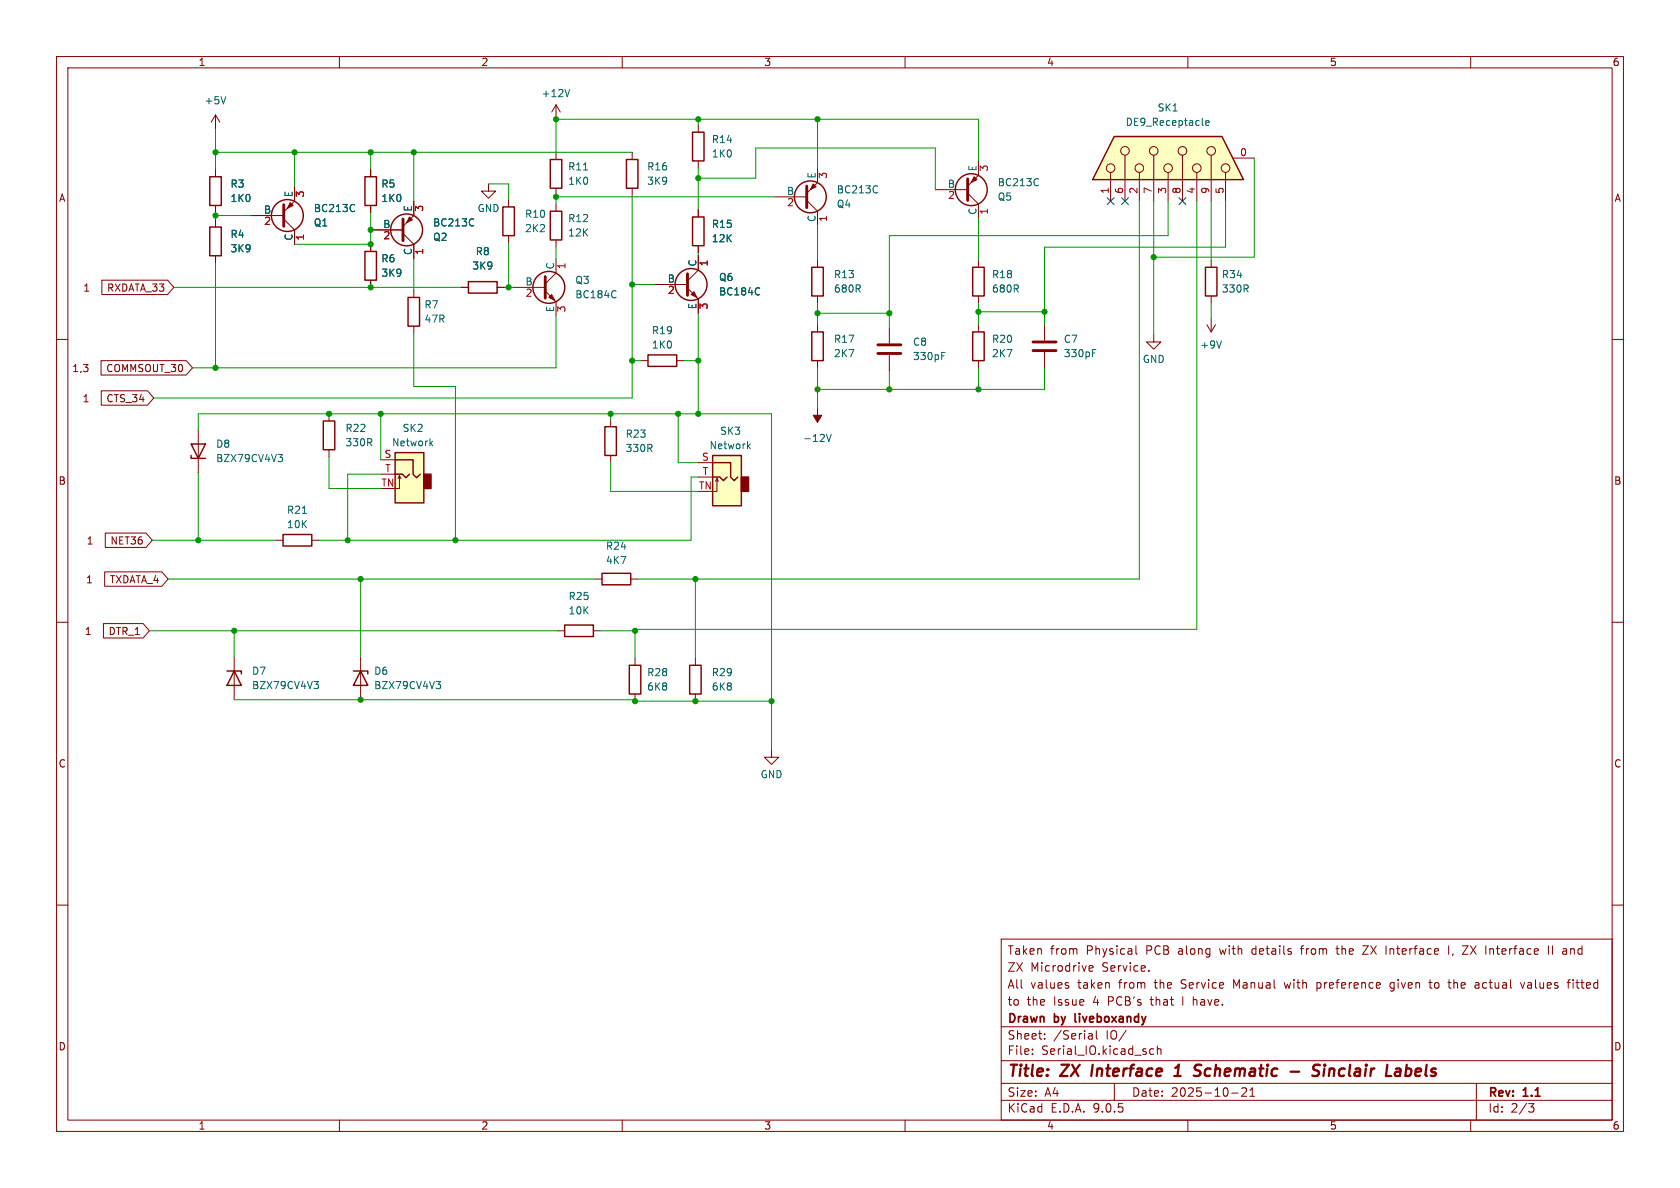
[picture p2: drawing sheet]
<svg xmlns="http://www.w3.org/2000/svg" width="297mm" height="210mm" viewBox="0 0 297 210" stroke-linecap="round" stroke-linejoin="round" font-family="sans-serif">
<g fill="none" stroke="#840000" stroke-width=".18">
<path d="M10 10h277v190h-277zM12 12h273v186h-273zM60 10v2M110 10v2M160 10v2M210 10v2M260 10v2M98.3 36.1v1.2M123.4 37.1v1.3M165.4 33.5h5.7M171.1 34.2l1.9 1.9v2.5M173 28.4v2.6l-1.9 1.9"/>
<path d="M90.7 50.8h5.7M96.4 51.4l1.9 1.9v2.6M98.3 42.4v1.3M98.3 45.7v2.6l-1.9 1.9M115.8 50.3h5.7M121.5 50.9l1.9 1.9v2.6M123.4 43.4v1.3M123.4 45.2v2.6l-1.9 1.9M144.5 46v1.2M144.5 52.3v1.3M144.5 57.4v1.3M173 57.4v1.3"/>
<path d="M184.7 57.4v2.8M10 60h2M144.5 63.8v1.2M173 63.8v1.2M184.7 62.2v2.8M285 60h2M10 110h2M63.8 116.1v7.6M285 110h2M10 160h2M177 166h108v32h-108zM188.7 174.2l.3 .2-.3 .3"/>
<path d="M188.7 173.7l.2 .1M192.5 171.2l.7-.1v-.3l-.5-.1-.2 .2 .1 .7h.6M200.8 167.2v1.3l.2 .2M203.1 171.6v.1M227 173.7l.3 1M229.9 167.7h.6M232.8 173.7v1.5M232.8 174.6l.4 .1M233.2 173.7l-.4 .1M236.2 167.7h.5M236.4 167.2v1.3l.2 .2M240.9 167.2h1l-1 1.5h1"/>
<path d="M245.8 175.1l.4 .1M246.3 173.7l-.4 .1-.2 .2 .1 .6 .5 .1M252.6 173.7h.6M252.8 173.2v1.3l.4 .2M256 173.7h.5M256.1 167.2v1.5M256.2 174.6l.3 .1M256.9 168.6l-.2 .3M258.5 167.2h1l-1 1.5h1M261 173.7h.2l.3 .2v.8M261.5 174.6l-.5 .1M261.5 174.1h-.5"/>
<path d="M263.8 167.7l-.3 .1M268.8 173.7l.4 1 .3-1M273.7 167.2v1.5M274.5 167.2v1.5M277 173.7h.6M277.6 173.2l-.4 .2v1.3M278.1 173.2v.1M278.1 173.7v1M285 160h2M60 198v2M110 198v2M160 198v2"/>
<path d="M177 194.5h108M177 191.5h108M177 187.5h108M177 181.5h108M182.5 186.3v.1M182.5 185.5v.1M184.7 183.6v.1M184.7 182.8v.1M192.6 182.7h.3l.2 .2v.8M193.1 183.6l-.5 .1M193.1 183.1h-.5M193.8 182.2v1.3l.2 .2"/>
<path d="M197 191.5v3M203.2 186.1l.3 .3 .5-.1M204 185.5l-.5-.1-.3 .3M204.6 185.5l.2-.1 .4 .1v.9M204.6 184.9v1.5M210 198v2M217.7 193.2h1.2M219.5 192.4l.6-.1 .2 .1 .1 .3-.9 1.1h.9M221 193.8h.8M221 192.7l.4-.4v1.5M260 198v2M261 191.5v6.5"/>
<path d="M270.2 195.1h1l-.5 .6 .4 .1 .1 .5-.3 .3h-.4"/>
</g>
<g fill="none" stroke="#840000" stroke-width=".4">
<path d="M193.2 188.2l-.3 2M207.6 190.2h1.1M207.8 188.8l.6-.6-.2 2M211.5 189.2l.4 .1a.49 .49 0 0 1 .3 .5 .49 .49 0 0 1-.4 .4M211.6 188.2l.8 .1M228.2 189.4h1.5M233.3 188.3a.85 .85 0 0 0-1 .1l-.2 .4 .1 .2M234.1 188.9l-.1 1.3M234.2 188.2v.2M234.2 188.2l-.1 .1 .1 .1M234.2 188.2l.1 .1-.1 .1M235.1 188.9l-.2 1.3"/>
<path d="M235.7 188.9l-.6 .2M247.4 188.9l.2 .3-.1 1M247.5 190.1l-.2 .1M247.6 189.4h-.2M248.5 190.1l.1 .1 .6-.1M248.7 188.2l-.3 2M249.2 188.9l-.6 .1"/>
</g>
<path d="M190.1 179.2v1.4" fill="none" stroke="#840000" stroke-width=".3"/>
<g fill="none" stroke="#840000" stroke-width=".25">
<path d="M97.3 37.3h2v5.1h-2zM122.4 38.4h2.1v5h-2.1zM143.5 58.7h2v5.1h-2zM143.5 47.2h2v5.1h-2zM172 58.7h2v5.1h-2zM62.5 118.6h2.5v.5M63.8 118.6l1.2 2.6h-2.5z"/>
<circle cx="171.7" cy="33.5" r="2.82"/>
<circle cx="97" cy="50.8" r="2.82"/>
<circle cx="122.2" cy="50.3" r="2.82"/>
</g>
<path d="M171.1 31.6v3.8M96.4 48.9v3.8M121.5 48.4v3.8M182.6 60.5h4.1M182.6 62h4.1" fill="none" stroke="#840000" stroke-width=".51"/>
<g fill="#840000" stroke="#840000" stroke-width=".18">
<path d="M97 52.6l.5-.5 .5 1z"/>
<path d="M144.5 72.1v1.3h.8l-.8 1.3-.7-1.3h.7z"/>
<path d="M122.7 51.6l.5 1-1-.5z"/>
<path d="M172.2 31.2l.5 .6-1 .5z"/>
</g>
<path d="M183.3 31.6l.3 .1M183.6 32.7l-.3 .1M108.7 51.4l.2 .1M108.9 52.5l-.2 .1M134.1 50.9l.2 .1M134.3 52l-.2 .1M146.1 76.8l.4 1.2 .4-1.2M193.2 62.4h.4M193.2 61.8h.6M77.1 120.5h.8l-.4 .5 .3 .1 .1 .4-.3 .2h-.3" fill="none" stroke="#006464" stroke-width=".18"/>
<path d="M197 24.1h19l3.8 7.7h-26.6z" fill="#ffffc2"/>
<g fill="none" stroke="#840000" stroke-width=".25">
<path d="M64.5 31.2h2v5.1h-2zM97.3 28.2h2v5.1h-2zM110.7 28.2h2.1v5.1h-2.1zM122.4 23.4h2.1v5h-2.1zM197 24.1h19l3.8 7.7h-26.6zM172 47.2h2v5.1h-2zM213.1 47.2h2v5.1h-2zM114.6 62.7h5v2.1h-5zM40.1 118.6h2.6v.5M41.4 118.6l1.3 2.6h-2.6z"/>
<circle cx="143.3" cy="34.8" r="2.82"/>
</g>
<g fill="none" stroke="#840000" stroke-width=".18">
<path d="M98.3 18.5v2.6M98.3 18.5l-.8 1.3M98.3 18.5l.8 1.3M38.1 20.3l-.8 1.3M38.1 20.3l.8 1.3M38.1 20.3v2.6M65.5 30v1.2M65.5 36.3v1.3M98.3 26.9v1.3M98.3 33.3v1.2M111.8 26.9v1.3M111.8 33.3v1.2"/>
<path d="M123.4 22.1v1.3M123.4 28.4v1.3M136.9 34.8h5.7M142.6 35.4l1.9 1.9v2.6M144.5 29.7v2.6l-1.9 1.9M196.3 30.5v5.1M198.9 27.4v8.2M201.4 30.5v5.1M204 27.4v8.2M206.5 30.5v5.1M209 27.4v8.2M211.6 30.5v5.1"/>
<path d="M214.1 27.4v8.2M216.7 30.5v5.1M217.9 27.9h3.8M157.2 57.9v2.8M173 46v1.2M173 52.3v1.3M204 59.2v1.3h1.2l-1.2 1.2-1.3-1.2h1.3M213.4 57.4l.7 1.3M214.1 46v1.2M214.1 52.3v1.3M214.1 56.1v2.6M214.9 57.4l-.8 1.3"/>
<path d="M113.3 63.8h1.3M119.6 63.8h1.3M157.2 62.7v2.8M41.4 116.1v7.6"/>
<circle cx="196.3" cy="29.7" r=".76"/>
<circle cx="198.9" cy="26.7" r=".76"/>
<circle cx="201.4" cy="29.7" r=".76"/>
<circle cx="204" cy="26.7" r=".76"/>
<circle cx="206.5" cy="29.7" r=".76"/>
<circle cx="209" cy="26.7" r=".76"/>
<circle cx="211.6" cy="29.7" r=".76"/>
<circle cx="214.1" cy="26.7" r=".76"/>
<circle cx="216.7" cy="29.7" r=".76"/>
</g>
<path d="M39.9 17.1l-.4 1.3M100.7 15.8l-.4 1.3M103.2 30h.7M154.9 32.8l.2 .2M155.1 34l-.2 .1M212.6 22.1l.1 .1M213.2 21.7l.6-.1-.1-.2-.4-.1-.1 .2v.6h.5M166.5 62.9h.4M166.5 62.3h.6M215.9 60.3l-.4 1.2M55.5 120.5h.8l-.4 .5 .3 .1 .1 .4-.2 .2h-.4" fill="none" stroke="#006464" stroke-width=".18"/>
<path d="M142.6 32.9v3.8M155.2 61h4.1M155.2 62.5h4.1" fill="none" stroke="#840000" stroke-width=".51"/>
<path d="M143.8 32.5l.5 .5-1 .5z" fill="#840000" stroke="#840000" stroke-width=".18"/>
<path d="M69.8 80h5.1v8.9h-5.1z" fill="#ffffc2"/>
<path d="M74.9 83.8h1.3v2.6h-1.3z" fill="#840000" stroke="#840000" stroke-width=".25"/>
<g fill="none" stroke="#840000" stroke-width=".25">
<path d="M33.8 78.5h2.5l-1.2 2.5zM57.1 74.4h2.1v5.1h-2.1zM33.8 80.5v.5h2.5M50 94.5h5.1v2h-5.1zM69.8 80h5.1v8.9h-5.1zM69.8 83.8h1.3l.7 .7 .6-.7M69.8 81.3h3.2v2.5l.7 .7 .6-.7M99.8 110.5h5.1v2h-5.1zM106.4 101.3h5.1v2.1h-5.1zM111.3 117.6h2v5.1h-2z"/>
<circle cx="71.9" cy="40.6" r="2.82"/>
</g>
<g fill="none" stroke="#840000" stroke-width=".18">
<path d="M73.2 35.6v2.5l-2 1.9M65.5 40.6h5.7M71.2 41.3l2 1.9v2.5M35.1 75.9v7.7M58.2 73.2v1.2M58.2 79.5v1.3M48.8 95.5h1.2M55.1 95.5h1.3M67.3 81.3h2.5M67.3 83.8h2.5M70.6 84.1l-.2 .5M70.9 84.6l-.3-.5v2.3h-.8"/>
<path d="M98.6 111.5h1.2M104.9 111.5h1.3M105.2 102.4h1.2M111.5 102.4h1.3M112.3 116.3v1.3M112.3 122.7v1.3M136.4 132.6v1.3h1.3l-1.3 1.2-1.3-1.2h1.3"/>
</g>
<path d="M83.5 38.7l.3 .1M83.8 39.8l-.3 .1M76.1 78.3l.4 .5M76.5 78l-.5 .4M49.2 80.3h.7l-.4 .5 .4 .1v.5l-.2 .2h-.4M53.5 90.7h.7" fill="none" stroke="#006464" stroke-width=".18"/>
<path d="M71.2 38.7v3.8" fill="none" stroke="#840000" stroke-width=".51"/>
<path d="M72.4 38.4l.5 .5-1 .5z" fill="#840000" stroke="#840000" stroke-width=".18"/>
<path d="M126 80.5h5.1v8.9h-5.1z" fill="#ffffc2"/>
<path d="M131.1 84.3h1.2v2.6h-1.2z" fill="#840000" stroke="#840000" stroke-width=".25"/>
<g fill="none" stroke="#840000" stroke-width=".25">
<path d="M37.1 31.2h2v5.1h-2zM88.9 36.6h2v5.1h-2zM37.1 40.1h2v5.1h-2zM64.5 44.5h2v5h-2zM72.1 52.6h2.1v5.1h-2.1zM82.8 49.8h5.1v2h-5.1zM106.9 75.4h2.1v5.1h-2.1zM126 80.5h5.1v8.9h-5.1zM126 84.3h1.3l.6 .7 .6-.7M126 81.8h3.2v2.5l.6 .7 .6-.7M121.9 117.6h2.1v5.1h-2.1z"/>
<circle cx="50.8" cy="38.1" r="2.82"/>
</g>
<g fill="none" stroke="#840000" stroke-width=".18">
<path d="M38.1 30v1.2M38.1 36.3v1.3M38.1 38.9v1.2M44.4 38.1h5.8M50.2 38.7l1.9 1.9v2.6M52.1 33v2.6l-1.9 1.9M65.5 30v1.2M65.5 36.3v1.3M73.2 35.6v2.5M86.4 32.5v1.3h1.2l-1.2 1.3-1.3-1.3h1.3M89.9 35.3v1.3M123.4 37.1v1.3"/>
<path d="M18 49.5h11.6l1.1 1.3-1.1 1.3h-11.6zM38.1 45.2v1.3M65.5 43.2v1.3M65.5 49.5v1.3M65.5 40.6h5.7M73.2 43.2v2.5M73.2 51.3v1.3M73.2 57.7v1.2M81.5 50.8h1.3M87.9 50.8h1.3M89.9 41.7v1.2M115.8 50.3h5.7"/>
<path d="M123.4 43.4v1.3M123.4 45.2v2.6M123.4 52.8v2.6M17.9 63.8h15l1.1 1.2-1.1 1.3h-15zM17.9 69.1h8.2l1.1 1.3-1.1 1.2h-8.2zM107.9 74.2v1.2M18.6 94.2h7.2l1.1 1.3-1.1 1.3h-7.2zM107.9 80.5v1.3M123.4 81.8h2.6M123.4 84.3h2.6M126.7 84.6l-.2 .5M127 85.1l-.3-.5v2.3h-.7"/>
<path d="M18.3 110.2h7l1.1 1.3-1.1 1.3h-7zM18.5 101.1h10.1l1.1 1.3-1.1 1.2h-10.1zM122.9 116.3v1.3M122.9 122.7v1.3"/>
</g>
<path d="M62.4 36.1l.3 .2M62.7 37.3l-.3 .1M83.5 38.7l.3 .1M83.8 39.8l-.3 .1M134.1 50.9l.2 .1M134.3 52l-.2 .1M132.3 78.8l.3 .5M132.6 78.5l-.4 .5" fill="none" stroke="#006464" stroke-width=".18"/>
<path d="M50.2 36.2v3.8" fill="none" stroke="#840000" stroke-width=".51"/>
<path d="M51.3 35.8l.5 .5-1 .5z" fill="#840000" stroke="#840000" stroke-width=".18"/>
<g fill="none" stroke="#009600" stroke-width=".18">
<path d="M38.1 26.9h73.7M38.1 22.9v7.1M38.1 37.6v1.3M38.1 38.1h6.3M52.1 26.9v6.1M65.5 26.9v3.1M65.5 37.6v5.6h-13.4M73.2 26.9v8.7M86.4 32.5h3.5v2.8M98.3 26.9v-5.8h74.7v7.3M98.3 34.5v1.6M98.3 34.8h38.6"/>
<path d="M111.8 34.5v35.9h-84.6M123.4 21.1v1M123.4 29.7v7.4M123.4 31.5h10.2v-5.3h31.8v7.3M144.5 21.1v8.6M144.5 39.9v6.1M173 38.6v7.4M201.4 35.6v66.8h-88.6M204 35.6v23.6M206.5 35.6v6.1h-49.3v16.2M211.6 35.6v75.7h-99.3v5M214.1 35.6v10.4"/>
<path d="M216.7 35.6v8.1h-32v13.7M221.7 27.9v17.6h-17.7M30.7 50.8h50.8M38.1 46.5v18.5M73.2 58.9v9.4h7.3v27.2M73.2 45.7v5.6M89.2 50.8h1.5M89.9 42.9v7.9M98.3 43.7v2M98.3 55.9v9.1h-64.3M111.8 50.3h4M123.4 44.7v.5"/>
<path d="M123.4 55.4v17.8M144.5 55.4h12.7M144.5 53.6v3.8M173 53.6v3.8M173 55.1h11.7M214.1 53.6v2.5M35.1 75.9v-2.7h101.3v59.4M67.3 73.2v8.1M107.9 73.2v1M111.8 63.8h1.5M119.9 73.2v8.6h3.5M120.9 63.8h2.5"/>
<path d="M144.5 65v7.1M157.2 65.5v3.3M173 65v3.8M184.7 65v3.8h-40.2M26.9 95.5h21.9M35.1 83.6v11.9M58.2 80.8v5.6h9.1M67.3 83.8h-5.8v11.7M107.9 81.8v5.1h15.5M123.4 84.3h-1.2v11.2h-65.8M26.4 111.5h72.2M29.7 102.4h75.5"/>
<path d="M41.4 111.5v4.6M63.8 102.4v13.7M106.2 111.5h6.1M122.9 102.4v13.9M41.4 123.7h70.9v.3h24.1"/>
</g>
<path d="M195.7 35l1.3 1.2M197 35l-1.3 1.2M198.3 35l1.2 1.2M199.5 35l-1.2 1.2M208.4 35l1.3 1.2M209.7 35l-1.3 1.2" fill="none" stroke="#000084" stroke-width=".18"/>
<g fill="#009600" stroke="#009600" stroke-width=".18">
<circle cx="173" cy="68.8" r=".46"/>
<circle cx="204" cy="45.5" r=".46"/>
<circle cx="173" cy="55.1" r=".46"/>
<circle cx="184.7" cy="55.1" r=".46"/>
<circle cx="61.5" cy="95.5" r=".46"/>
<circle cx="63.8" cy="123.7" r=".46"/>
<circle cx="63.8" cy="102.4" r=".46"/>
<circle cx="35.1" cy="95.5" r=".46"/>
<circle cx="58.2" cy="73.2" r=".46"/>
<circle cx="41.4" cy="111.5" r=".46"/>
<circle cx="98.3" cy="34.8" r=".46"/>
<circle cx="89.9" cy="50.8" r=".46"/>
<circle cx="98.3" cy="21.1" r=".46"/>
<circle cx="111.8" cy="50.3" r=".46"/>
<circle cx="123.4" cy="21.1" r=".46"/>
<circle cx="123.4" cy="31.5" r=".46"/>
<circle cx="123.4" cy="63.8" r=".46"/>
<circle cx="111.8" cy="63.8" r=".46"/>
<circle cx="157.2" cy="68.8" r=".46"/>
<circle cx="157.2" cy="55.4" r=".46"/>
<circle cx="119.9" cy="73.2" r=".46"/>
<circle cx="107.9" cy="73.2" r=".46"/>
<circle cx="123.4" cy="73.2" r=".46"/>
<circle cx="144.5" cy="55.4" r=".46"/>
<circle cx="144.5" cy="21.1" r=".46"/>
<circle cx="144.5" cy="68.8" r=".46"/>
<circle cx="65.5" cy="50.8" r=".46"/>
<circle cx="38.1" cy="38.1" r=".46"/>
<circle cx="38.1" cy="65" r=".46"/>
<circle cx="67.3" cy="73.2" r=".46"/>
<circle cx="80.5" cy="95.5" r=".46"/>
<circle cx="112.3" cy="111.5" r=".46"/>
<circle cx="122.9" cy="102.4" r=".46"/>
<circle cx="136.4" cy="124" r=".46"/>
<circle cx="122.9" cy="124" r=".46"/>
<circle cx="112.3" cy="124" r=".46"/>
<circle cx="65.5" cy="43.2" r=".46"/>
<circle cx="65.5" cy="26.9" r=".46"/>
<circle cx="73.2" cy="26.9" r=".46"/>
<circle cx="38.1" cy="26.9" r=".46"/>
<circle cx="52.1" cy="26.9" r=".46"/>
<circle cx="65.5" cy="40.6" r=".46"/>
</g>
<g font-size="2.8" fill="#840000">
<text x="178" y="190.9">Title:</text>
<text x="187.7" y="190.9">ZX</text>
<text x="193.8" y="190.9">Interface</text>
<text x="209.4" y="190.9">1</text>
<text x="213.6" y="190.9">Schematic</text>
<text x="231.3" y="190.9">-</text>
<text x="236.1" y="190.9">Sinclair</text>
<text x="249.9" y="190.9">Labels</text>
</g>
<g font-size="2.1" fill="#840000">
<text x="178" y="172">ZX</text>
<text x="178" y="169">Taken</text>
<text x="182.2" y="172">Microdrive</text>
<text x="185.7" y="169">from</text>
<text x="192.1" y="169">Physical</text>
<text x="194.9" y="172">Service.</text>
<text x="202.8" y="169">PCB</text>
<text x="208.6" y="169">along</text>
<text x="216.1" y="169">with</text>
<text x="221.9" y="169">details</text>
<text x="230.7" y="169">from</text>
<text x="237.2" y="169">the</text>
<text x="242" y="169">ZX</text>
<text x="246.1" y="169">Interface</text>
<text x="260.1" y="169">ZX</text>
<text x="264.3" y="169">Interface</text>
<text x="275.5" y="169">II</text>
<text x="278.2" y="169">and</text>
<text x="178" y="178">to</text>
<text x="178" y="175">All</text>
<text x="181.5" y="178">the</text>
<text x="182.2" y="175">values</text>
<text x="186.3" y="178">Issue</text>
<text x="190.6" y="175">taken</text>
<text x="193.4" y="178">4</text>
<text x="196.1" y="178">PCB's</text>
<text x="198" y="175">from</text>
<text x="203.9" y="178">that</text>
<text x="204.4" y="175">the</text>
<text x="209.2" y="175">Service</text>
<text x="209.6" y="178">I have.</text>
<text x="218.6" y="175">Manual</text>
<text x="227.8" y="175">with</text>
<text x="233.6" y="175">preference</text>
<text x="246.8" y="175">given</text>
<text x="253.9" y="175">to</text>
<text x="257.4" y="175">the</text>
<text x="262.2" y="175">actual</text>
<text x="270.5" y="175">values</text>
<text x="279" y="175">fitted</text>
<text x="178" y="184">Sheet:</text>
<text x="178" y="181.2">Drawn</text>
<text x="186.2" y="184">/Serial</text>
<text x="186.5" y="181.2">by</text>
<text x="190.7" y="181.2">liveboxandy</text>
<text x="195.6" y="184">IO/</text>
<text x="178" y="186.7">File:</text>
<text x="184.1" y="186.7">Serial_IO.kicad_sch</text>
<text x="178" y="196.9">KiCad</text>
<text x="178" y="194.1">Size:</text>
<text x="184.7" y="194.1">A4</text>
<text x="185.7" y="196.9">E.D.A.</text>
<text x="193.3" y="196.9">9.0.5</text>
<text x="200" y="194.1">Date:</text>
<text x="207" y="194.1">2025-10-21</text>
<text x="263" y="194.3">Rev:</text>
<text x="263" y="196.9">Id:</text>
<text x="267.1" y="196.9">2/3</text>
<text x="269.4" y="194.3">1.1</text>
</g>
<g font-size="1.8" fill="#840000">
<text x="35" y="11.9">1</text>
<text x="85" y="11.9">2</text>
<text x="135" y="11.9">3</text>
<text x="185" y="11.9">4</text>
<text x="235" y="11.9">5</text>
<text x="285" y="11.9">6</text>
<text x="10.3" y="35.9">A</text>
<text x="285.3" y="35.9">A</text>
<text x="14.6" y="51.8">1</text>
<text x="18.8" y="51.8">RXDATA_33</text>
<text x="12.7" y="66">1,3</text>
<text x="18.7" y="66">COMMSOUT_30</text>
<text x="14.5" y="71.3">1</text>
<text x="18.7" y="71.3">CTS_34</text>
<text x="10.3" y="85.9">B</text>
<text x="285.3" y="85.9">B</text>
<text x="15.2" y="96.5">1</text>
<text x="19.4" y="96.5">NET36</text>
<text x="15.1" y="103.3">1</text>
<text x="19.3" y="103.3">TXDATA_4</text>
<text x="14.9" y="112.5">1</text>
<text x="19.1" y="112.5">DTR_1</text>
<text x="10.3" y="135.9">C</text>
<text x="285.3" y="135.9">C</text>
<text x="10.3" y="185.9">D</text>
<text x="285.3" y="185.9">D</text>
<text x="35" y="199.9">1</text>
<text x="85" y="199.9">2</text>
<text x="135" y="199.9">3</text>
<text x="185" y="199.9">4</text>
<text x="235" y="199.9">5</text>
<text x="285" y="199.9">6</text>
</g>
<g font-size="1.8" fill="#006464">
<text x="95.7" y="17.4">+12V</text>
<text x="36.1" y="18.6">+5V</text>
<text x="198.9" y="22.5">DE9_Receptacle</text>
<text x="204.6" y="19.9">SK1</text>
<text x="125.7" y="25.5">R14</text>
<text x="125.7" y="28">1K0</text>
<text x="40.6" y="33.4">R3</text>
<text x="40.6" y="35.9">1K0</text>
<text x="51.8" y="35" transform="rotate(-90 51.8 35)">E</text>
<text x="67.3" y="33.4">R5</text>
<text x="67.3" y="35.9">1K0</text>
<text x="100.3" y="30.3">R11</text>
<text x="100.3" y="32.9">1K0</text>
<text x="114.3" y="30.3">R16</text>
<text x="114.3" y="32.9">3K9</text>
<text x="139" y="34.5">B</text>
<text x="144.3" y="31.7" transform="rotate(-90 144.3 31.7)">E</text>
<text x="147.8" y="34.4">BC213C</text>
<text x="167.5" y="33.3">B</text>
<text x="172.7" y="30.4" transform="rotate(-90 172.7 30.4)">E</text>
<text x="176.3" y="33.1">BC213C</text>
<text x="176.3" y="35.7">Q5</text>
<text x="46.6" y="37.8">B</text>
<text x="55.4" y="37.7">BC213C</text>
<text x="55.4" y="40.2">Q1</text>
<text x="67.7" y="40.4">B</text>
<text x="72.9" y="37.5" transform="rotate(-90 72.9 37.5)">E</text>
<text x="76.5" y="40.2">BC213C</text>
<text x="84.3" y="37.7">GND</text>
<text x="92.7" y="38.7">R10</text>
<text x="92.7" y="41.2">2K2</text>
<text x="100.3" y="39.5">R12</text>
<text x="125.7" y="40.5">R15</text>
<text x="144.3" y="39.3" transform="rotate(-90 144.3 39.3)">C</text>
<text x="147.8" y="36.9">Q4</text>
<text x="172.7" y="38.1" transform="rotate(-90 172.7 38.1)">C</text>
<text x="40.6" y="42.3">R4</text>
<text x="40.6" y="44.8">3K9</text>
<text x="51.8" y="42.6" transform="rotate(-90 51.8 42.6)">C</text>
<text x="67.3" y="46.6">R6</text>
<text x="72.9" y="45.2" transform="rotate(-90 72.9 45.2)">C</text>
<text x="76.5" y="42.8">Q2</text>
<text x="83.4" y="47.9">3K9</text>
<text x="84" y="45.3">R8</text>
<text x="98" y="47.7" transform="rotate(-90 98 47.7)">C</text>
<text x="100.3" y="42">12K</text>
<text x="123.2" y="47.2" transform="rotate(-90 123.2 47.2)">C</text>
<text x="125.7" y="43">12K</text>
<text x="67.3" y="49.1">3K9</text>
<text x="92.8" y="50.5">B</text>
<text x="101.6" y="52.9">BC184C</text>
<text x="101.6" y="50.4">Q3</text>
<text x="117.9" y="50">B</text>
<text x="127" y="52.4">BC184C</text>
<text x="127" y="49.9">Q6</text>
<text x="147.3" y="51.9">680R</text>
<text x="147.3" y="49.4">R13</text>
<text x="175.3" y="51.9">680R</text>
<text x="175.3" y="49.4">R18</text>
<text x="215.9" y="51.9">330R</text>
<text x="215.9" y="49.4">R34</text>
<text x="74.9" y="54.7">R7</text>
<text x="74.9" y="57.3">47R</text>
<text x="98" y="55.3" transform="rotate(-90 98 55.3)">E</text>
<text x="115.1" y="59.3">R19</text>
<text x="123.2" y="54.8" transform="rotate(-90 123.2 54.8)">E</text>
<text x="115.1" y="61.8">1K0</text>
<text x="147.3" y="60.8">R17</text>
<text x="147.3" y="63.3">2K7</text>
<text x="161.3" y="61.3">C8</text>
<text x="161.3" y="63.9">330pF</text>
<text x="175.3" y="60.8">R20</text>
<text x="175.3" y="63.3">2K7</text>
<text x="188" y="60.8">C7</text>
<text x="188" y="63.3">330pF</text>
<text x="201.9" y="64.4">GND</text>
<text x="212.1" y="61.8">+9V</text>
<text x="61" y="76.6">R22</text>
<text x="71.1" y="76.6">SK2</text>
<text x="110.5" y="77.6">R23</text>
<text x="127.2" y="77.1">SK3</text>
<text x="38.1" y="79.3">D8</text>
<text x="38.1" y="81.9">BZX79CV4V3</text>
<text x="61" y="79.1">330R</text>
<text x="69.2" y="79.1">Network</text>
<text x="110.5" y="80.1">330R</text>
<text x="125.3" y="79.6">Network</text>
<text x="141.9" y="78.3">-12V</text>
<text x="50.6" y="91">R21</text>
<text x="50.6" y="93.6">10K</text>
<text x="107" y="97.4">R24</text>
<text x="107" y="99.9">4K7</text>
<text x="100.4" y="106.3">R25</text>
<text x="100.4" y="108.8">10K</text>
<text x="44.5" y="119.5">D7</text>
<text x="66" y="119.5">D6</text>
<text x="114.3" y="119.7">R28</text>
<text x="125.7" y="119.7">R29</text>
<text x="44.5" y="122">BZX79CV4V3</text>
<text x="66" y="122">BZX79CV4V3</text>
<text x="114.3" y="122.3">6K8</text>
<text x="125.7" y="122.3">6K8</text>
<text x="134.4" y="137.8">GND</text>
</g>
<g font-size="1.8" fill="#a90000">
<text x="219.1" y="27.7">0</text>
<text x="54.1" y="35" transform="rotate(-90 54.1 35)">3</text>
<text x="146.5" y="31.7" transform="rotate(-90 146.5 31.7)">3</text>
<text x="167.5" y="35.5">2</text>
<text x="175" y="30.4" transform="rotate(-90 175 30.4)">3</text>
<text x="196.1" y="34.4" transform="rotate(-90 196.1 34.4)">1</text>
<text x="198.6" y="34.4" transform="rotate(-90 198.6 34.4)">6</text>
<text x="201.2" y="34.4" transform="rotate(-90 201.2 34.4)">2</text>
<text x="203.7" y="34.4" transform="rotate(-90 203.7 34.4)">7</text>
<text x="206.2" y="34.4" transform="rotate(-90 206.2 34.4)">3</text>
<text x="208.8" y="34.4" transform="rotate(-90 208.8 34.4)">8</text>
<text x="211.3" y="34.4" transform="rotate(-90 211.3 34.4)">4</text>
<text x="213.9" y="34.4" transform="rotate(-90 213.9 34.4)">9</text>
<text x="216.4" y="34.4" transform="rotate(-90 216.4 34.4)">5</text>
<text x="46.6" y="40.1">2</text>
<text x="75.1" y="37.5" transform="rotate(-90 75.1 37.5)">3</text>
<text x="139.1" y="36.8">2</text>
<text x="146.5" y="39.3" transform="rotate(-90 146.5 39.3)">1</text>
<text x="175" y="38" transform="rotate(-90 175 38)">1</text>
<text x="54.1" y="42.6" transform="rotate(-90 54.1 42.6)">1</text>
<text x="67.7" y="42.6">2</text>
<text x="75.1" y="45.2" transform="rotate(-90 75.1 45.2)">1</text>
<text x="100.3" y="47.7" transform="rotate(-90 100.3 47.7)">1</text>
<text x="125.4" y="47.2" transform="rotate(-90 125.4 47.2)">1</text>
<text x="92.8" y="52.8">2</text>
<text x="118" y="52.3">2</text>
<text x="100.3" y="55.3" transform="rotate(-90 100.3 55.3)">3</text>
<text x="125.4" y="54.8" transform="rotate(-90 125.4 54.8)">3</text>
<text x="67.9" y="81">S</text>
<text x="68" y="83.6">T</text>
<text x="124" y="81.5">S</text>
<text x="67.3" y="86.1">TN</text>
<text x="123.5" y="86.6">TN</text>
<text x="124.1" y="84.1">T</text>
</g>
</svg>
